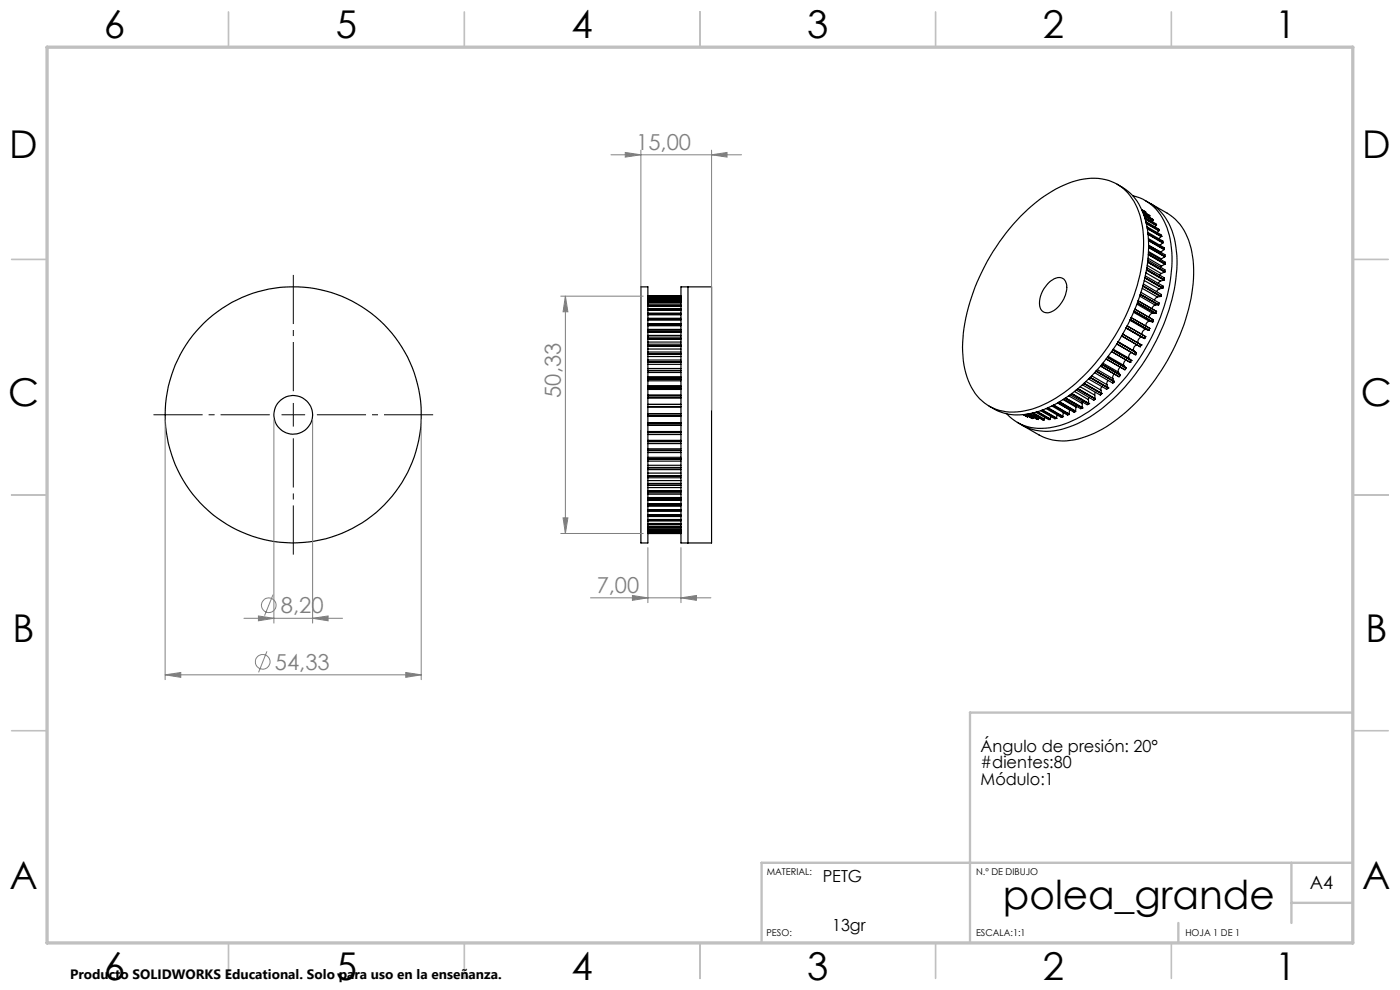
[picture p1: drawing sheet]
<svg xmlns="http://www.w3.org/2000/svg" width="297mm" height="210mm" viewBox="0 0 297 210" stroke-linecap="round" stroke-linejoin="round" font-family="sans-serif">
<g fill="none" stroke="#000" stroke-width=".25">
<path d="M237 39.1a11.5 11.5 0 0 1 6.3 8.8 34.5 34.5 0 0 1-4 20.9 41 41 0 0 1-15 16.7 15.3 15.3 0 0 1-11.2 2.2l-1.4-.5-1.9-1.1M216.5 45.9a25.9 25.9 0 0 1 13.4-7.9 9.9 9.9 0 0 1 11.6 6.9 26.5 26.5 0 0 1-.6 16.7 43.2 43.2 0 0 1-16 22.2 16.6 16.6 0 0 1-12.2 3.4 10.1 10.1 0 0 1-7.8-8 29.2 29.2 0 0 1 1.6-17.3 45.4 45.4 0 0 1 10-16zM240.3 41.5a10.2 10.2 0 0 1 7.5 7.6 27.7 27.7 0 0 1-1.2 17.1 43.7 43.7 0 0 1-15.7 21.1 17.1 17.1 0 0 1-12.2 3.4 9.3 9.3 0 0 1-5.1-2.9M242.2 44.5l.9 .5M242.3 44.6l.7 .4M242.3 44.5l.8 .5M242.3 44.8l.7 .3M242.4 44.8l1.5 1M242.4 44.9l1.5 .9M242.4 45l1.5 .8M242.5 45.1l1.3 .8M242.6 45.4l2.1 1.3"/>
<path d="M242.6 45.5l2.1 1.2M242.7 45.7l1.9 1.1M242.7 59.5l3.2 1.8M242.8 46.1l2.4 1.4 .2 .2M242.9 46.3l2.4 1.5M242.9 46.3l2.5 1.4M242.9 59l3.7 2.1M243 58.5l3.8 2.2-.1 .4M243 46.5l2.3 1.3M243 42.6l1.1 .6M243 45.1h.1M243 45v.1"/>
<path d="M243.1 45h-.1M243.1 47l2.7 1.6 .1 .3M243.1 57.9l3.1 1.7M243.1 47.3l2.8 1.6M243.2 47.3l2.7 1.6M243.2 57.3l3.7 2.1M243.2 47.4l2.6 1.6M243.2 57.2l3.8 2.1M243.2 57.2l3.7 2.2M243.3 56.8l3.7 2.1v.4M243.3 48.1l3 1.7 .1 .3M243.4 48.4l3 1.7"/>
<path d="M243.4 56.3l2.9 1.7M243.4 48.5l2.9 1.7M243.5 55.6l3.6 2.1M243.5 55.5l3.7 2.1M243.5 55.2l3.7 2v.4M243.5 49.3l3.2 1.8 .1 .4M243.6 49.6l3.2 1.9M243.6 49.6l3.1 1.9M243.6 54.8l2.8 1.6M243.6 49.7l3.1 1.8M243.6 53.6l3.6 2v.4M243.6 50.6l3.4 2v.3"/>
<path d="M243.6 54l3.5 2M243.7 52.1l3.5 1.9v.4M243.7 52.4l3.5 2M243.7 50.9l3.3 2M243.7 53.4l2.7 1.5M243.7 52.5l3.4 2M243.7 52l2.5 1.5M243.7 51.1l3.2 1.8M243.8 45.9l-.1 .1M243.9 45.8l-.1 .1M243.9 45.8h.1M244.1 43.2l3.5 2a11.5 11.5 0 0 1 5.2 8.2 33 33 0 0 1-3.5 19.8 39.6 39.6 0 0 1-16.4 18.3 13.8 13.8 0 0 1-11.6 1.2l-4.4-2.5"/>
<path d="M244.1 43.2a12.4 12.4 0 0 1 5.5 10 36.1 36.1 0 0 1-4.9 20.1 38.9 38.9 0 0 1-15.3 16.2 14.5 14.5 0 0 1-10.3 1.6l-2.2-.9M244.6 46.8l-.2 .2M244.7 46.7l-.1 .1M244.7 46.7h.1M245.3 47.8l-.3 .3M245.3 47.8h.1M245.4 47.7l-.1 .1M245.8 49l-.3 .3M245.9 48.9l-.1 .1M245.9 48.9h.1M246.2 59.6l-.5 .5M246.2 53.5h.1"/>
<path d="M246.3 50.2l-.5 .5M246.3 58l-.3 .3M246.4 50.1l-.1 .1M246.4 50.1h.1M246.4 54.9l-.2 .2M246.4 56.4l-.2 .3M246.7 51.5l-.6 .5M246.7 51.5h.1M246.9 59.4l-.7 .2M246.9 59.4h.1M246.9 52.9l-.7 .6M247 59.3l-.1 .1"/>
<path d="M247 52.9h-.1M247.1 57.7l-.8 .3M247.1 54.5l-.7 .4M247.1 57.7h.1M247.1 56l-.7 .4M247.2 57.6l-.1 .1M247.2 54.4l-.1 .1M247.2 54.4h.1M247.2 56h-.1M247.2 56h.1M247.2 56l-3.6-2.1 3.6 2.1M136 60.8h1.4v54.4h-1.4z"/>
<path d="M137.4 62.8h7.1M137.4 78.2h7.1M137.4 78.6h7.1M137.4 79h7.1M137.4 76.8h7.1M137.4 76.4h7.1M137.4 77.3h7.1M137.4 74.7h7.1M137.4 75h7.1M137.4 75.1h7.1M137.4 75.6h7.1M137.4 73.4h7.1"/>
<path d="M137.4 73h7.1M137.4 73.5h7.1M137.4 74h7.1M137.4 72.6h7.1M137.4 71.8h7.1M137.4 71.9h7.1M137.4 71.5h7.1M137.4 71.1h7.1M137.4 70.4h7.1M137.4 70.1h7.1M137.4 69.9h7.1M137.4 68.7h7.1"/>
<path d="M137.4 69h7.1M137.4 69.1h7.1M137.4 67.8h7.1M137.4 67.5h7.1M137.4 67.9h7.1M137.4 66.4h7.1M137.4 66.7h7.1M137.4 66.8h7.1M137.4 65.5h7.1M137.4 65.7h7.1M137.4 65.8h7.1M137.4 64.8h7.1"/>
<path d="M137.4 64.9h7.1M137.4 64.7h7.1M137.4 65h7.1M137.4 64.3h7.1M137.4 64.2h7.1M137.4 64.1h7.1M137.4 64h7.1M137.4 63.6h7.1M137.4 63.7h7.1M137.4 63.5h7.1M137.4 63.3h7.1M137.4 63.2h7.1"/>
<path d="M137.4 63.1h7.1M137.4 62.9h7.1M144.5 60.8h6.5v54.4h-6.5zM145.9 60.8v54.4M222.4 60.1a2.68 2.68 0 0 1 3.3-.9 3.8 3.8 0 0 1 0 4.2 4.7 4.7 0 0 1-3.6 2.9 1.79 1.79 0 0 1-1.6-2.2 6.4 6.4 0 0 1 1.9-4zM231.6 79.7l3.2 1.9M232.2 79l3.9 2.3 .3-.3M232.6 78.7l3.7 2.2M232.8 78.4l3.3 1.9M233.5 77.6l3.8 2.3M233.8 77.3l3.8 2.3M234 77l3.3 1.9"/>
<path d="M234.7 76.2l3.9 2.2M234.9 75.8l4 2.3M234.9 75.8l4 2.2M235.1 75.6l3.3 1.9M235.8 74.6l3.9 2.3M236.1 74.1l3.4 1.9M236.4 79.3l-.3 .5v.5M236.9 72.9l3.9 2.3M237.1 72.6l4 2.3M237.2 72.5l3.4 2M237.3 78.9l.3 .6M237.3 79.9h.1"/>
<path d="M237.6 79.5h.1M237.6 79.5l-3.8-2.2 3.8 2.2M237.6 79.6l-.3 .3M237.6 79.5v.1M237.7 77.9l-.5 .6 .1 .4M237.9 71.3l4 2.2zM238.2 70.9l3.9 2.3M238.4 77.5l.5 .5M238.6 78.4h.1M238.9 78.1l-.3 .3M238.9 76.3a1.06 1.06 0 0 0-.5 1.2M238.9 78v.1"/>
<path d="M238.9 69.6l3.4 2M238.9 69.6l4 2.2M238.9 69.5l4 2.3M239.1 69.1l4 2.3M239.5 76l.5 .4M239.7 67.9l3.4 2M239.7 76.9h.1M239.8 67.8l3.9 2.3M239.8 67.8l3.9 2.2M240 76.4v.1M240 67.4l3.9 2.3zM240 76.4l-3.9-2.2 3.9 2.3"/>
<path d="M240 76.5l-.3 .4M240 76.5h.1M240.1 74.8a.96 .96 0 0 0-.6 1.2M240.5 66.2l3.3 1.9M240.6 74.5l.4 .3M240.6 66l3.8 2.3M240.6 66l3.9 2.3M240.8 65.6l3.9 2.3M240.8 75.2h.1M241.1 74.9l-.3 .3M241.1 74.8v.1M241.2 64.5l3.3 2"/>
<path d="M241.2 73.2a.93 .93 0 0 0-.6 1.3M241.3 64.2l3.9 2.3M241.4 63.8l4 2.3zM241.8 62.8l3.3 1.9M241.9 62.4l3.9 2.3M241.9 62.5l3.8 2.2M242 62l3.9 2.3-.1 .4M242.1 73.2l-.2 .3M242.1 73.2h.1M242.3 71.6a.87 .87 0 0 0-.8 1.2M242.3 71.6l.5 .2M242.3 61.2l3.2 1.8"/>
<path d="M242.4 60.7l3.8 2.2M242.5 60.6l3.8 2.3M242.5 60.7l3.8 2.2M242.6 60.2l3.8 2.3-.1 .4M243 71.4h.1M243.1 71.4l-.2 .4M243.1 69.9a.89 .89 0 0 0-.8 1.1M243.1 69.9l.6 .1M243.7 70v.1M243.7 70.1h.1M243.8 68.1a.99 .99 0 0 0-.8 1M243.8 68.1l.6 .2"/>
<path d="M243.9 69.7l-.2 .4M244.4 68.3h.1M244.5 68.3h.1M244.5 66.5l-.6 .3-.2 .5M244.5 66.5h.6M244.7 67.9l-.2 .4M245.1 64.7l-.4 .3-.3 .5M245.1 66.5h.1M245.1 66.5l-3.8-2.3 3.9 2.3M245.2 66.5h.1M245.4 66.1l-.2 .4M245.5 63l-.6 .7"/>
<path d="M245.7 64.7h.1M245.7 64.7h-.6M245.9 61.3l-.5 .6M246.2 62.9h.1M246.2 62.9l-.7 .1M246.3 62.9h.1M246.6 61.1l-.7 .2M246.7 61.1h-.1M246.7 61.1h.1M246.7 61.1l-3.8-2.2 3.8 2.2M137.4 87.8h7.1M137.4 88.2h7.1"/>
<path d="M137.4 89.7h7.1M137.4 90.2h7.1M137.4 86.2h7.1M137.4 85.8h7.1M137.4 86.3h7.1M137.4 91.7h7.1M137.4 92.1h7.1M137.4 83.8h7.1M137.4 84.3h7.1M137.4 92.2h7.1M137.4 91.5h7.1M137.4 84.4h7.1"/>
<path d="M137.4 82.3h7.1M137.4 82.4h7.1M137.4 81.9h7.1M137.4 93.7h7.1M137.4 94.1h7.1M137.4 93.6h7.1M137.4 93.4h7.1M137.4 82.6h7.1M137.4 95.6h7.1M137.4 96h7.1M137.4 80.4h7.1M137.4 80.5h7.1"/>
<path d="M137.4 80h7.1M137.4 95.5h7.1M137.4 95.2h7.1M137.4 80.8h7.1M137.4 97.4h7.1M137.4 97.8h7.1M137.4 97h7.1M137.4 99.2h7.1M137.4 99.6h7.1M137.4 98.7h7.1M215.8 89.6l1.1 .6M217.1 88l.9 .4"/>
<path d="M217.4 87.9l.7 .4M217.5 87.9l1.6 .9M217.8 87.9l1.3 .7M218 88.4h.1M218 88.4l-.8-.5 .8 .5M218.1 88.3l-.1 .1M218.1 87.8l2.2 1.2M218.1 88.3h.1M218.4 87.8l1.9 1.1M218.8 87.7l2.4 1.4h.3M219 87.6l2.5 1.5M219.1 87.6l2.4 1.4"/>
<path d="M219.1 88.8h.1M219.1 88.8l-1.5-.9 1.5 .9M219.1 88.6v.2M219.2 88.5l-.1 .1M219.2 87.6l2.3 1.3M219.7 87.4l2.8 1.6h.2M220 87.4l2.7 1.6M220 87.4l2.8 1.6M220.1 87.3l2.7 1.6M220.3 89h.1M220.3 89l-2-1.2 2 1.2M220.3 88.9v.1"/>
<path d="M220.4 88.6l-.1 .3M220.8 87.1l3 1.7h.3M221.1 87l3 1.8M221.2 87l2.9 1.6M221.5 89v.1M221.5 88.9v.1M221.7 88.5l-.2 .4M221.9 86.7l3.2 1.8 .3-.1M222.2 86.6l3.2 1.8M222.3 86.5l3.2 1.8M222.8 89h-.1M222.8 88.9v.1"/>
<path d="M223 88.4l-.2 .5M223.1 86.1l3.4 1.9 .3-.1M223.6 85.9l3.2 1.9M224.1 88.8h.1M224.1 88.6v.2M224.3 88l-.2 .6M224.4 85.5l2.5 1.5M224.4 85.4l3.5 2 .3-.1M224.7 85.3l3.5 2M224.8 85.2l3.4 2M225.4 88.4h.1M225.5 88.3l-.1 .1"/>
<path d="M225.5 84.8l2.7 1.6M225.6 87.5l-.1 .8M225.7 84.7l3.6 2 .3-.2M226 84.4l3.6 2.1M226.1 84.4l3.5 2M226.7 84l2.9 1.6M226.8 87.9h.1M226.8 87.8v.1M226.8 87.9l-3.4-1.9 3.4 1.9M226.9 87l-.1 .8M226.9 86.9v.1M227 83.7l3.6 2.2 .4-.3"/>
<path d="M227.3 83.5l3.7 2.1M227.4 83.5l3.6 2M227.9 83l3 1.8M228.2 87.3h.1M228.2 87.2v.1M228.2 86.4v.8M228.3 86.1l-.1 .3M228.3 82.7l3.8 2.2 .3-.2M228.6 82.5l3.8 2.2M228.6 82.5l3.8 2.1M228.7 82.4l3.6 2.2M229.2 82l3 1.8"/>
<path d="M229.6 86.5h.1M229.6 86.4v.1M229.6 85.6v.8M229.6 85.3v.3M229.6 81.6l3.8 2.2 .3-.3M230 81.3l3.7 2.1M230.4 80.9l3.1 1.9M230.9 84.8l.1 .7M230.9 80.4l3.9 2.2 .3-.3M231 85.6h.1M231 85.5v.1M231 84.3l-.1 .5"/>
<path d="M231.2 80.1l3.9 2.2M231.3 80l3.8 2.2M232.2 83.8l.1 .8M232.3 84.6h.1M232.4 83.2l-.2 .6M232.4 84.6v.1M233.5 82.8l.2 .6M233.7 83.4v.1M233.7 83.5h.1M233.7 83.5l-3.8-2.2 3.8 2.2M233.8 82l-.3 .8M234.8 81.6l.3 .6"/>
<path d="M235.1 82.3h.1M235.1 82.2v.1M235.1 80.7l-.3 .4v.5M236.1 80.3l.2 .6M236.3 80.9l.1 .1M236.4 81h.1M236.4 81l-3.9-2.3 3.9 2.3M137.4 113.2h7.1M137.4 101h7.1M137.4 101.3h7.1M137.4 100.9h7.1M137.4 100.4h7.1"/>
<path d="M137.4 102.6h7.1M137.4 103h7.1M137.4 102.5h7.1M137.4 101.9h7.1M137.4 103.4h7.1M137.4 104.2h7.1M137.4 104.5h7.1M137.4 104.1h7.1M137.4 104.8h7.1M137.4 105.6h7.1M137.4 106h7.1M137.4 105.5h7.1"/>
<path d="M137.4 106.1h7.1M137.4 107h7.1M137.4 107.3h7.1M137.4 106.9h7.1M137.4 108.2h7.1M137.4 108.5h7.1M137.4 108.1h7.1M137.4 109.4h7.1M137.4 109.6h7.1M137.4 109.3h7.1M137.4 109.2h7.1M137.4 110.3h7.1"/>
<path d="M137.4 110.5h7.1M137.4 110.2h7.1M137.4 111.2h7.1M137.4 111.3h7.1M137.4 111h7.1M137.4 111.9h7.1M137.4 111.8h7.1M137.4 111.7h7.1M137.4 112h7.1M137.4 112.4h7.1M137.4 112.3h7.1M137.4 112.5h7.1"/>
<path d="M137.4 112.8h7.1M137.4 112.7h7.1M137.4 112.9h7.1M137.4 113.1h7.1"/>
<circle cx="62.2" cy="88" r="27.2"/>
<circle cx="62.2" cy="88" r="4.1"/>
</g>
<g fill="none" stroke="#808080" stroke-width=".21">
<path d="M58.1 89v43.2M66.3 89v43.2M51.8 131.2h20.9M54.8 130.7l3.3 .5-3.3 .5zM57.9 126.1l-1.8 4.5"/>
<circle cx="57" cy="128.4" r="1.56"/>
</g>
<g fill="none" stroke="#c0c0c0" stroke-width=".35">
<path d="M48.5 2.5v7.5M98.5 2.5v7.5M148.5 2.5v7.5M198.5 2.5v7.5M248.5 2.5v7.5M2.5 55h7.5M287 55h7.5M2.5 105h7.5M287 105h7.5M2.5 155h7.5M287 155h7.5M48.5 200v7.5"/>
<path d="M98.5 200v7.5M148.5 200v7.5M198.5 200v7.5M248.5 200v7.5"/>
</g>
<path d="M287 151.2h-81.2v48.8M250 195.8v4.2M274 183v12.8M274 191.5h13M287 183h-125.4v17" fill="none" stroke="#c0c0c0" stroke-width=".5"/>
<path d="M10 10h277v190h-277z" fill="none" stroke="#c0c0c0" stroke-width=".7"/>
<path d="M54.8 130.7l3.3 .5-3.3 .5z" fill="#808080"/>
<path d="M66.3 131.2l3.3-.5v1z" fill="none" stroke="#808080" stroke-width=".21"/>
<path d="M66.3 131.2l3.3-.5v1z" fill="#808080"/>
<g fill="none" stroke="#808080" stroke-width=".21">
<path d="M35 89v55.2M89.4 89v55.2M56.6 138.2l-1.7 4.4M35 143.1l3.3-.4v1zM35 143.1h54.4"/>
<circle cx="55.7" cy="140.4" r="1.55"/>
</g>
<path d="M35 143.1l3.3-.4v1z" fill="#808080"/>
<path d="M86.1 142.7l3.3 .4-3.3 .6z" fill="none" stroke="#808080" stroke-width=".21"/>
<path d="M86.1 142.7l3.3 .4-3.3 .6z" fill="#808080"/>
<path d="M129.6 32.8h27.7M136 31.8v59.3M151 32.8l3.2-.5v1zM151 31.8v55.2" fill="none" stroke="#808080" stroke-width=".21"/>
<path d="M62.2 88v-2.5M62.2 88h-2.5M62.2 88v2.5M62.2 88h2.5" fill="none" stroke="#000" stroke-width=".21" stroke-dasharray="15.2 1.3 1.3 1.3" stroke-linecap="butt"/>
<path d="M57.2 88h-24.6M62.2 83v-24.7M62.2 93v24.6M67.2 88h24.7" fill="none" stroke="#000" stroke-width=".21" stroke-dasharray="15.2 1.3 1.3 1.3" stroke-dashoffset="4.8" stroke-linecap="butt"/>
<path d="M151 32.8l3.2-.5v1z" fill="#808080"/>
<path d="M132.6 32.3l3.4 .5-3.4 .5z" fill="none" stroke="#808080" stroke-width=".21"/>
<path d="M132.6 32.3l3.4 .5-3.4 .5z" fill="#808080"/>
<path d="M137.4 116.2v11.6M144.5 116.2v11.6M125.3 126.8h25.5M134.2 126.3l3.2 .5-3.2 .5z" fill="none" stroke="#808080" stroke-width=".21"/>
<path d="M134.2 126.3l3.2 .5-3.2 .5z" fill="#808080"/>
<path d="M144.5 126.8l3.2-.5v1z" fill="none" stroke="#808080" stroke-width=".21"/>
<path d="M144.5 126.8l3.2-.5v1z" fill="#808080"/>
<path d="M119 62.8h17.5M119.9 62.8l.6 3.3h-1zM119.9 62.8v50.4M119 113.2h17.5" fill="none" stroke="#808080" stroke-width=".21"/>
<path d="M119.9 62.8l.6 3.3h-1z" fill="#808080"/>
<path d="M119.5 109.8h1l-.6 3.4z" fill="none" stroke="#808080" stroke-width=".21"/>
<path d="M119.5 109.8h1l-.6 3.4z" fill="#808080"/>
<text font-size="8.5" x="212.8" y="192.7">polea_grande</text>
<g font-size="8.1">
<text x="22" y="8">6</text>
<text x="71.2" y="8">5</text>
<text x="121.2" y="8">4</text>
<text x="171.2" y="8">3</text>
<text x="221.2" y="8">2</text>
<text x="270.5" y="8">1</text>
<text x="2" y="33.6">D</text>
<text x="289" y="33.6">D</text>
<text x="1.7" y="86.1">C</text>
<text x="288.7" y="86.1">C</text>
<text x="2.7" y="136.1">B</text>
<text x="289.7" y="136.1">B</text>
<text x="2" y="188.6">A</text>
<text x="289" y="188.6">A</text>
<text x="22" y="208">6</text>
<text x="71.2" y="208">5</text>
<text x="121.2" y="208">4</text>
<text x="171.2" y="208">3</text>
<text x="221.2" y="208">2</text>
<text x="270.5" y="208">1</text>
</g>
<g font-size="4.7" fill="#808080">
<text x="135" y="31.8">15,00</text>
<text x="119" y="84.4" transform="rotate(-90 119 84.4)">50,33</text>
<text x="126.6" y="125.8">7,00</text>
<text x="59.6" y="130.1">8,20</text>
<text x="58.3" y="142.1">54,33</text>
</g>
<text font-size="3.9" x="277.9" y="188.5">A4</text>
<g font-size="3.5">
<text x="208" y="159.5">Ángulo de presión: 20°</text>
<text x="208" y="163">#dientes:80</text>
<text x="208" y="166.5">Módulo:1</text>
<text x="174.5" y="187.2">PETG</text>
<text x="176.5" y="197.4">13gr</text>
</g>
<text font-size="2.9" x="14.9" y="207.6">Producto SOLIDWORKS Educational. Solo para uso en la enseñanza.</text>
<g font-size="2">
<text x="162.6" y="185.5">MATERIAL:</text>
<text x="207.1" y="185.5">N.º DE DIBUJO</text>
<text x="162.6" y="198.5">PESO:</text>
<text x="207.1" y="198.6">ESCALA:1:1</text>
<text x="251.5" y="198.6">HOJA 1 DE 1</text>
</g>
</svg>
